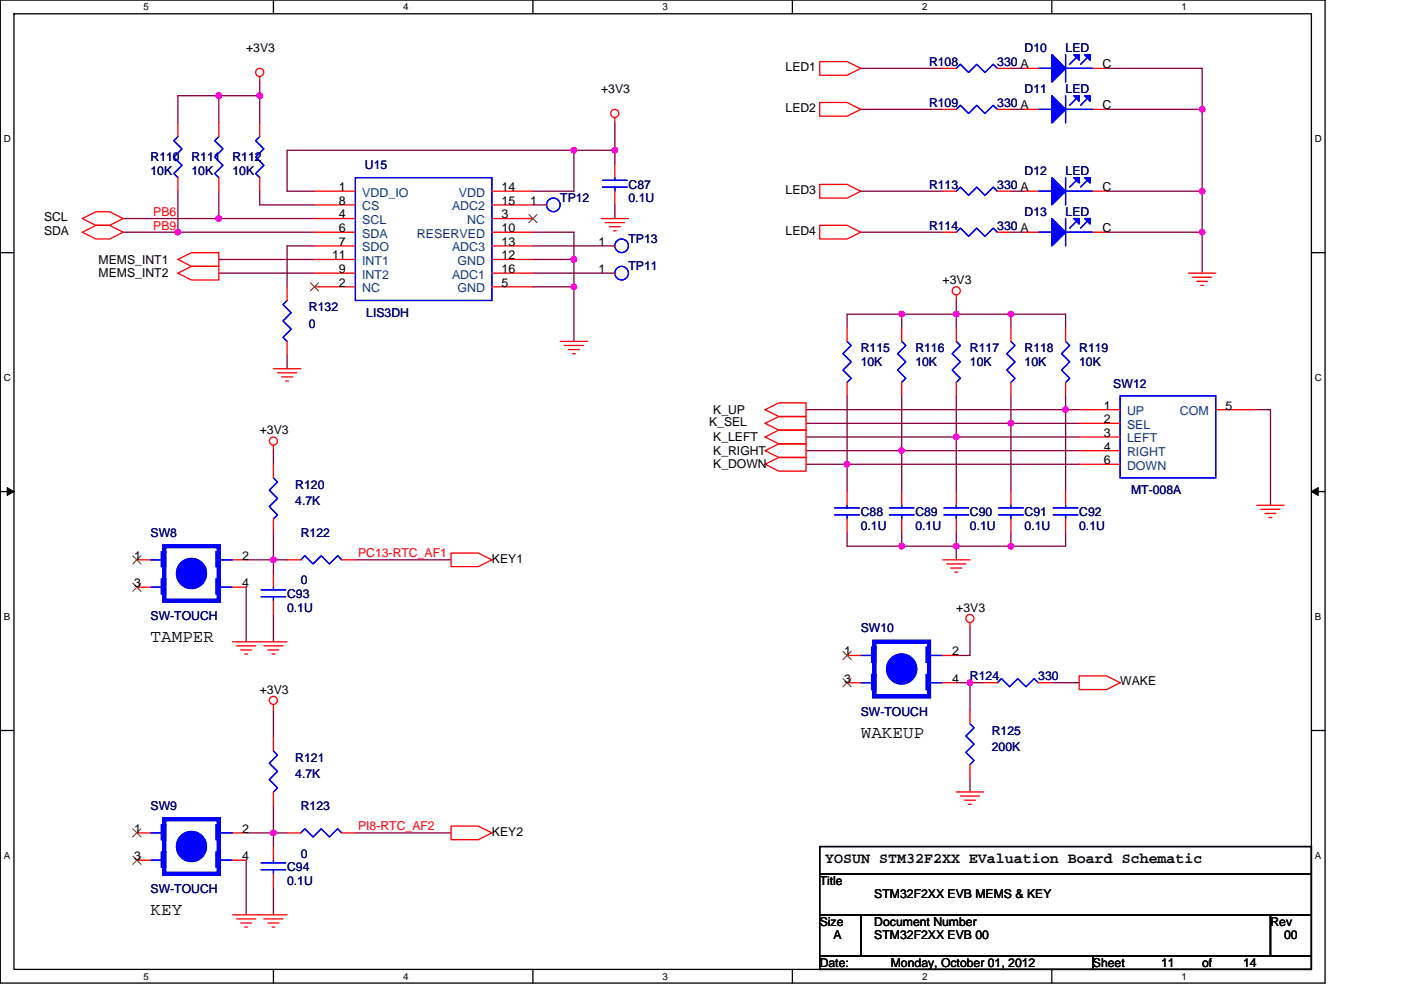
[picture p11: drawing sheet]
<svg xmlns="http://www.w3.org/2000/svg" width="297mm" height="210mm" viewBox="0 0 297 210" stroke-linecap="round" stroke-linejoin="round" font-family="sans-serif">
<path d="M.1 0h280.8v208.5h-280.8zM3 2.9h275v202.7h-275z" fill="none" stroke="#000" stroke-width=".28"/>
<g fill="#fff">
<path d="M30.5 .3h1.1v2.3h-1.1z"/>
<path d="M30.5 205.9h1.1v2.3h-1.1z"/>
</g>
<path d="M58 0v2.9M58 205.6v2.9" fill="none" stroke="#000" stroke-width=".28"/>
<g fill="#fff">
<path d="M85.5 .3h1.1v2.3h-1.1z"/>
<path d="M85.5 205.9h1.1v2.3h-1.1z"/>
</g>
<path d="M113 0v2.9M113 205.6v2.9" fill="none" stroke="#000" stroke-width=".28"/>
<g fill="#fff">
<path d="M140.5 .3h1.1v2.3h-1.1z"/>
<path d="M140.5 205.9h1.1v2.3h-1.1z"/>
</g>
<path d="M168 0v2.9M168 205.6v2.9" fill="none" stroke="#000" stroke-width=".28"/>
<g fill="#fff">
<path d="M195.5 .3h1.2v2.3h-1.2z"/>
<path d="M195.5 205.9h1.2v2.3h-1.2z"/>
</g>
<path d="M223 0v2.9M223 205.6v2.9" fill="none" stroke="#000" stroke-width=".28"/>
<g fill="#fff">
<path d="M250.5 .3h1.2v2.3h-1.2z"/>
<path d="M250.5 205.9h1.2v2.3h-1.2z"/>
<path d="M.8 28.3h1.5v2.3h-1.5z"/>
<path d="M278.8 28.3h1.5v2.3h-1.5z"/>
<path d="M.8 78.9h1.5v2.3h-1.5z"/>
<path d="M278.8 78.9h1.5v2.3h-1.5z"/>
</g>
<path d="M.1 53.6h2.9M278 53.6h2.9" fill="none" stroke="#000" stroke-width=".28"/>
<g fill="#fff">
<path d="M.8 129.6h1.4v2.3h-1.4z"/>
<path d="M278.8 129.6h1.4v2.3h-1.4z"/>
</g>
<path d="M.1 104.3h2.9M278 104.3h2.9" fill="none" stroke="#000" stroke-width=".28"/>
<path d="M1.5 103.4l1.5 .9-1.5 .8zM278 104.3l1.5-.9v1.7z" fill="#000" stroke="#000" stroke-width=".21"/>
<g fill="#fff">
<path d="M.8 180.3h1.4v2.3h-1.4z"/>
<path d="M278.8 180.3h1.4v2.3h-1.4z"/>
</g>
<path d="M.1 154.9h2.9M278 154.9h2.9M173.8 179.6h104.2v5.7h-104.2zM173.8 194h8.7v8.7h-8.7zM173.8 185.3h104.2v8.7h-104.2zM182.5 194h86.9v8.7h-86.9zM269.4 194h8.6v8.7h-8.6zM173.8 202.7h57.9v2.9h-57.9zM231.7 202.7h46.3v2.9h-46.3z" fill="none" stroke="#000" stroke-width=".28"/>
<g fill="none" stroke="#800040" stroke-width=".28">
<path d="M55.1 17.4v2.9M182.5 14.5h17.4M214.3 14.5h2.9M234.6 14.5h20.3v8.7M46.4 20.3h-8.7v5.8M46.4 20.3v5.8M46.4 20.3h8.7M55.1 20.3v5.8M121.7 31.9v8.7h-8.7M121.7 31.9h-60.8v8.7h5.8M121.7 31.9h8.7M130.4 31.9v2.9"/>
<path d="M130.4 26.1v5.8M182.5 23.2h17.4M214.3 23.2h2.9M234.6 23.2h20.3M254.9 23.2v17.4M26.1 46.4h20.3M26.1 49.3h11.6M37.7 49.3h29M37.7 40.6v8.7M46.4 40.6v5.8M46.4 46.4h20.3M46.4 55h20.3"/>
<path d="M46.4 57.9h20.3M55.1 40.6v2.9h11.6M66.7 52.2h-5.8v8.6M113 43.5h2.9M113 49.3h8.7v5.7M113 55h8.7M113 52.2h17.4M113 57.9h17.4M121.7 55v5.8M130.4 43.5v2.9M182.5 40.6h17.4M182.5 49.3h17.4"/>
<path d="M214.3 40.6h2.9M214.3 49.3h2.9M234.6 40.6h20.3M234.6 49.3h20.3M254.9 49.3v8.6M254.9 40.6v8.7M60.9 75.3v2.9M113 60.8h8.7M121.7 60.8v11.6M191.2 66.6v2.9M191.2 66.6h11.6M191.2 66.6h-11.6v2.9"/>
<path d="M202.8 66.6v2.9M202.8 63.7v2.9M202.8 66.6h11.5M214.3 66.6v2.9M214.3 66.6h11.6v2.9M58 95.6v2.9M170.9 95.6h20.3M170.9 92.7h31.9M170.9 89.8h43.4M170.9 86.9h55M170.9 98.5h8.7M179.6 98.5h49.2"/>
<path d="M179.6 98.5v5.8M179.6 84v14.5M191.2 95.6h37.6M191.2 95.6v8.7M191.2 84v11.6M202.8 92.7v11.6M202.8 92.7h26M202.8 84v8.7M214.3 89.8h14.5M214.3 89.8v14.5M214.3 84v5.8M225.9 86.9h2.9"/>
<path d="M225.9 86.9v17.4M225.9 84v2.9M266.5 86.9h2.9v20.3M52.2 118.7h5.8M58 112.9v5.8M58 118.7v2.9M58 118.7h2.9M75.4 118.7h20.2M179.6 112.9v2.9h11.6M191.2 112.9v2.9M191.2 115.8h11.6M202.8 112.9v2.9"/>
<path d="M202.8 115.8v2.9M202.8 115.8h11.5M214.3 112.9v2.9M225.9 112.9v2.9h-11.6M52.2 124.5v11.6M58 130.3v5.8M205.7 133.2v5.8h-2.9M58 150.6v5.8M202.8 144.8h2.9M205.7 144.8h2.9M205.7 144.8v5.8M223 144.8h5.8"/>
<path d="M52.2 176.7h5.8M58 176.7v2.9M58 170.9v5.8M58 176.7h2.9M75.4 176.7h20.2M205.7 165.1v2.9M52.2 182.5v11.5M58 188.2v5.8"/>
</g>
<g fill="#f0f" stroke="#f0f" stroke-width=".28">
<circle cx="46.4" cy="46.3" r=".57"/>
<circle cx="37.7" cy="49.2" r=".57"/>
<circle cx="121.7" cy="60.8" r=".57"/>
<circle cx="130.4" cy="31.9" r=".57"/>
<circle cx="121.7" cy="31.9" r=".57"/>
<circle cx="55.1" cy="20.3" r=".57"/>
<circle cx="121.7" cy="55" r=".57"/>
<circle cx="58" cy="118.7" r=".57"/>
<circle cx="58" cy="176.6" r=".57"/>
<circle cx="205.6" cy="144.8" r=".57"/>
<circle cx="254.9" cy="49.2" r=".57"/>
<circle cx="254.9" cy="23.2" r=".57"/>
<circle cx="254.9" cy="40.6" r=".57"/>
<circle cx="46.4" cy="20.3" r=".57"/>
<circle cx="225.9" cy="86.9" r=".57"/>
<circle cx="214.3" cy="89.8" r=".57"/>
<circle cx="202.8" cy="92.7" r=".57"/>
<circle cx="191.2" cy="95.6" r=".57"/>
<circle cx="179.6" cy="98.5" r=".57"/>
<circle cx="214.3" cy="66.6" r=".57"/>
<circle cx="191.2" cy="66.6" r=".57"/>
<circle cx="214.3" cy="115.8" r=".57"/>
<circle cx="202.8" cy="115.8" r=".57"/>
<circle cx="191.2" cy="115.8" r=".57"/>
<circle cx="202.8" cy="66.6" r=".57"/>
</g>
<g fill="none" stroke="#f00" stroke-width=".28">
<path d="M55.1 16.2v1.2M173.8 13.1h5.8l2.9 1.4-2.9 1.5h-5.8zM199.9 14.5h2.9M211.5 14.5h2.8M217.2 14.5h2.9M231.7 14.5h2.9M37.7 26.1v2.9M37.7 37.7v2.9M46.4 26.1v2.9M46.4 37.7v2.9M55.1 26.1v2.9M55.1 37.7v2.9"/>
<path d="M130.4 24.9v1.2M130.4 34.8v2.9M173.8 21.7h5.8l2.9 1.5-2.9 1.4h-5.8zM173.8 39.1h5.8l2.9 1.5-2.9 1.4h-5.8zM199.9 23.2h2.9M211.5 23.2h2.8M217.2 23.2h2.9M231.7 23.2h2.9M17.4 49.3l2.9-1.5h2.9l2.9 1.5-2.9 1.4h-2.9zM17.4 46.4l2.9-1.5h2.9l2.9 1.5-2.9 1.4h-2.9zM37.7 55l2.9-1.4h5.8v2.9h-5.8zM37.7 57.9l2.9-1.4h5.8v2.9h-5.8z"/>
<path d="M66.7 40.6h8.7M66.7 46.4h8.7M66.7 49.3h8.7M66.7 52.2h8.7M66.7 43.5h8.7M66.7 57.9h8.7M66.7 55h8.7M104.3 40.6h8.7M104.3 46.4h8.7M104.3 49.3h8.7M104.3 52.2h8.7M104.3 43.5h8.7"/>
<path d="M104.3 57.9h8.7M104.3 55h8.7M115.9 43.5h.1M127.5 46.4h5.8M128.3 47.2h4.1M129.2 48.1h2.3M130.1 49h.6M130.4 52.2h.1M130.4 57.9h.1M130.4 40.6v2.9M173.8 47.8h5.8l2.9 1.5-2.9 1.4h-5.8zM199.9 40.6h2.9"/>
<path d="M199.9 49.3h2.9M211.5 40.6h2.8M211.5 49.3h2.8M217.2 40.6h2.9M217.2 49.3h2.9M231.7 40.6h2.9M231.7 49.3h2.9M252 57.9h5.8M252.9 58.8h4M253.7 59.7h2.3M58 78.2h5.8M58.8 79.1h4.1"/>
<path d="M59.7 79.9h2.3M60.9 60.8v2.9M60.9 72.4v2.9M66.7 60.8h8.7M104.3 60.8h8.7M118.8 72.4h5.8M119.7 73.3h4M120.5 74.1h2.3M121.4 75h.6M179.6 69.5v2.9M191.2 69.5v2.9M202.8 69.5v2.9"/>
<path d="M202.8 62.6v1.1M214.3 69.5v2.9M225.9 69.5v2.9M254.6 60.5h.6M58 94.4v1.2M58 98.5v2.9M60.6 80.8h.6M162.2 86.9l2.9-1.5h5.8v2.9h-5.8zM162.2 92.7l2.9-1.5h5.8v2.9h-5.8zM162.2 95.6l2.9-1.5h5.8v2.9h-5.8zM162.2 89.8l2.9-1.5h5.8v2.9h-5.8zM162.2 98.5l2.9-1.5h5.8v2.9h-5.8z"/>
<path d="M179.6 81.1v2.9M191.2 81.1v2.9M202.8 81.1v2.9M214.3 81.1v2.9M225.9 81.1v2.9M228.8 86.9h8.7M228.8 89.8h8.7M228.8 92.7h8.7M228.8 95.6h8.7M228.8 98.5h8.7M257.8 86.9h8.7M29 118.7h2.9"/>
<path d="M49.3 118.7h2.9M58 110.1v2.8M60.9 118.7h2.9M72.5 118.7h2.9M95.6 117.3h5.8l2.9 1.4-2.9 1.5h-5.8zM179.6 104.3v2.9M179.6 110.1v2.8M191.2 104.3v2.9M191.2 110.1v2.8M199.9 118.7h5.8M200.7 119.6h4.1M202.8 104.3v2.9"/>
<path d="M202.8 110.1v2.8M214.3 104.3v2.9M214.3 110.1v2.8M225.9 104.3v2.9M225.9 110.1v2.8M266.5 107.2h5.7M267.3 108h4.1M268.2 108.9h2.3M269.1 109.8h.5M29 124.5h2.9M49.3 136.1h11.6M49.3 124.5h2.9"/>
<path d="M50.2 137h4M51 137.9h2.3M51.9 138.7h.6M55.9 137h4.1M56.8 137.9h2.3M57.7 138.7h.6M58 121.6v2.9M58 127.4v2.9M179.6 139h2.9M199.9 139h2.9M201.6 120.5h2.3M202.5 121.3h.5"/>
<path d="M205.7 132.1v1.1M58 149.4v1.2M58 156.4v2.9M179.6 144.8h2.9M199.9 144.8h2.9M205.7 150.6v2.9M208.6 144.8h2.9M220.1 144.8h2.9M228.8 143.4h5.8l2.9 1.4-2.9 1.5h-5.8zM29 176.7h2.9M49.3 176.7h2.9M58 168v2.9"/>
<path d="M58 179.6v2.9M60.9 176.7h2.9M72.5 176.7h2.9M95.6 175.2h5.8l2.9 1.5-2.9 1.4h-5.8zM202.8 168h5.8M203.6 168.8h4.1M204.5 169.7h2.3M205.4 170.6h.5M205.7 162.2v2.9M29 182.5h2.9M49.3 182.5h2.9M50.2 194.9h4"/>
<path d="M51 195.8h2.3M51.9 196.6h.6M55.9 194.9h4.1M56.8 195.8h2.3M57.7 196.6h.6M58 185.3v2.9M60.9 194h-11.6"/>
<circle cx="55.1" cy="15.4" r=".86"/>
<circle cx="130.4" cy="24.1" r=".86"/>
<circle cx="202.7" cy="61.7" r=".86"/>
<circle cx="58" cy="93.5" r=".86"/>
<circle cx="205.6" cy="131.2" r=".86"/>
<circle cx="58" cy="148.6" r=".86"/>
</g>
<g fill="none" stroke="#00f" stroke-width=".28">
<path d="M202.8 14.5l.8-.9 1.8 1.8 1.7-1.8 1.7 1.8 1.8-1.8 .9 .9M220.1 14.5h2.9M225.9 11.6v5.8M225.9 14.5h5.8M228.2 12.2l-1.4 1.4M230.5 12.2l-1.4 1.4M37.7 29l-.9 .8 1.8 1.8-1.8 1.7 1.8 1.8-1.8 1.7 .9 .9M46.4 29l-.9 .8 1.8 1.8-1.8 1.7 1.8 1.8-1.8 1.7 .9 .9M55.1 29l-.9 .8 1.7 1.8-1.7 1.7 1.7 1.8-1.7 1.7 .9 .9M75.4 37.7h28.9v26h-28.9zM127.8 39.7h5.2M127.8 38.2h5.2"/>
<path d="M130.4 37.7v.5M130.4 39.7v.9M202.8 23.2l.8-.9 1.8 1.8 1.7-1.8 1.7 1.8 1.8-1.8 .9 .9M220.1 23.2h2.9M225.9 37.7v5.8M225.9 20.3v5.8M225.9 23.2h5.8M228.2 38.2l-1.4 1.5M228.2 20.9l-1.4 1.4M230.5 38.2l-1.4 1.5M230.5 20.9l-1.4 1.4M202.8 40.6l.8-.9 1.8 1.7 1.7-1.7 1.7 1.7 1.8-1.7 .9 .9"/>
<path d="M202.8 49.3l.8-.9 1.8 1.7 1.7-1.7 1.7 1.7 1.8-1.7 .9 .9M220.1 40.6h2.9M220.1 49.3h2.9M225.9 40.6h5.8M225.9 46.4v5.8M225.9 49.3h5.8M228.2 46.9l-1.4 1.5M230.5 46.9l-1.4 1.5M60.9 63.7l-.9 .9 1.7 1.7-1.7 1.8 1.7 1.7-1.7 1.7 .9 .9M179.6 72.4l.9 .9-1.8 1.7 1.8 1.8-1.8 1.7 1.8 1.7-.9 .9M191.2 72.4l.8 .9-1.7 1.7 1.7 1.8-1.7 1.7 1.7 1.7-.8 .9M202.8 72.4l.8 .9-1.7 1.7 1.7 1.8-1.7 1.7 1.7 1.7-.8 .9"/>
<path d="M214.3 72.4l.9 .9-1.7 1.7 1.7 1.8-1.7 1.7 1.7 1.7-.9 .9M225.9 72.4l.9 .9-1.7 1.7 1.7 1.8-1.7 1.7 1.7 1.7-.9 .9M237.5 84h20.3v17.4h-20.3zM31.9 118.7h2.9M46.4 118.7h2.9M58 101.4l.8 .8-1.7 1.8 1.7 1.7-1.7 1.7 1.7 1.8-.8 .9M63.8 118.7l.8-.8 1.8 1.7 1.7-1.7 1.7 1.7 1.8-1.7 .9 .8M177 109.2h5.2M177 107.7h5.2M179.6 107.2v.5M179.6 109.2v.9M188.6 109.2h5.2"/>
<path d="M188.6 107.7h5.2M191.2 107.2v.5M191.2 109.2v.9M200.1 109.2h5.3M200.1 107.7h5.3M202.8 107.2v.5M202.8 109.2v.9M211.7 109.2h5.3M211.7 107.7h5.3M214.3 107.2v.5M214.3 109.2v.9M223.3 109.2h5.2"/>
<path d="M223.3 107.7h5.2M225.9 107.2v.5M225.9 109.2v.9M31.9 124.5h2.9M46.4 124.5h2.9M55.4 126.6h5.2M55.4 125.1h5.2M58 124.5v.6M58 126.6v.8M182.5 139h2.9M197 139h2.9M58 159.3l.8 .8-1.7 1.8 1.7 1.7-1.7 1.8 1.7 1.7-.8 .9"/>
<path d="M182.5 144.8h2.9M197 144.8h2.9M205.7 153.5l.8 .9-1.7 1.7 1.7 1.7-1.7 1.8 1.7 1.7-.8 .9M211.5 144.8l.8-.9 1.8 1.8 1.7-1.8 1.7 1.8 1.8-1.8 .8 .9M31.9 176.7h2.9M46.4 176.7h2.9M63.8 176.7l.8-.9 1.8 1.7 1.7-1.7 1.7 1.7 1.8-1.7 .9 .9M31.9 182.5h2.9M46.4 182.5h2.9M55.4 184.5h5.2M55.4 183h5.2M58 182.5v.5"/>
<path d="M58 184.5v.8"/>
<circle cx="117.3" cy="43.5" r="1.44"/>
<circle cx="131.8" cy="57.9" r="1.44"/>
<circle cx="131.8" cy="52.1" r="1.44"/>
</g>
<g fill="#00f" stroke="#00f" stroke-width=".87">
<circle cx="40.6" cy="121.6" r="2.88"/>
<circle cx="40.6" cy="179.5" r="2.88"/>
<circle cx="191.2" cy="141.9" r="2.89"/>
</g>
<path d="M34.8 115.8h11.6v11.6h-11.6zM185.4 136.1h11.6v11.6h-11.6zM34.8 173.8h11.6v11.5h-11.6z" fill="none" stroke="#00f" stroke-width=".87"/>
<g fill="#00f" stroke="#00f" stroke-width=".28">
<path d="M34.2 117v3.2h.9v-3.2z" fill-rule="evenodd"/>
<path d="M34.2 122.8v3.2h.9v-3.2z" fill-rule="evenodd"/>
<path d="M45.8 117v3.2h.9v-3.2z" fill-rule="evenodd"/>
<path d="M45.8 122.8v3.2h.9v-3.2z" fill-rule="evenodd"/>
<path d="M34.2 117v3.2h.9v-3.2z" fill-rule="evenodd"/>
<path d="M34.2 122.8v3.2h.9v-3.2z" fill-rule="evenodd"/>
<path d="M45.8 117v3.2h.9v-3.2z" fill-rule="evenodd"/>
<path d="M45.8 122.8v3.2h.9v-3.2z" fill-rule="evenodd"/>
<path d="M34.2 174.9v3.2h.9v-3.2z" fill-rule="evenodd"/>
<path d="M34.2 180.7v3.2h.9v-3.2z" fill-rule="evenodd"/>
<path d="M45.8 174.9v3.2h.9v-3.2z" fill-rule="evenodd"/>
<path d="M45.8 180.7v3.2h.9v-3.2z" fill-rule="evenodd"/>
<path d="M34.2 174.9v3.2h.9v-3.2z" fill-rule="evenodd"/>
<path d="M34.2 180.7v3.2h.9v-3.2z" fill-rule="evenodd"/>
<path d="M45.8 174.9v3.2h.9v-3.2z" fill-rule="evenodd"/>
<path d="M45.8 180.7v3.2h.9v-3.2z" fill-rule="evenodd"/>
<path d="M184.8 137.3v3.2h.9v-3.2z" fill-rule="evenodd"/>
<path d="M184.8 143.1v3.2h.9v-3.2z" fill-rule="evenodd"/>
<path d="M196.4 137.3v3.2h.8v-3.2z" fill-rule="evenodd"/>
<path d="M196.4 143.1v3.2h.8v-3.2z" fill-rule="evenodd"/>
<path d="M184.8 137.3v3.2h.9v-3.2z" fill-rule="evenodd"/>
<path d="M184.8 143.1v3.2h.9v-3.2z" fill-rule="evenodd"/>
<path d="M196.4 137.3v3.2h.8v-3.2z" fill-rule="evenodd"/>
<path d="M196.4 143.1v3.2h.8v-3.2z" fill-rule="evenodd"/>
<path d="M223 37.7l2.9 2.9-2.9 2.9z" fill-rule="evenodd"/>
<path d="M227.7 37.7h1.1v1.1z" fill-rule="evenodd"/>
<path d="M230 37.7h1.1v1.1z" fill-rule="evenodd"/>
<path d="M223 37.7l2.9 2.9-2.9 2.9z" fill-rule="evenodd"/>
<path d="M227.7 37.7h1.1v1.1z" fill-rule="evenodd"/>
<path d="M230 37.7h1.1v1.1z" fill-rule="evenodd"/>
<path d="M223 11.6l2.9 2.9-2.9 2.9z" fill-rule="evenodd"/>
<path d="M227.7 11.6h1.1v1.2z" fill-rule="evenodd"/>
<path d="M230 11.6h1.1v1.2z" fill-rule="evenodd"/>
<path d="M223 11.6l2.9 2.9-2.9 2.9z" fill-rule="evenodd"/>
<path d="M227.7 11.6h1.1v1.2z" fill-rule="evenodd"/>
<path d="M230 11.6h1.1v1.2z" fill-rule="evenodd"/>
<path d="M223 46.4l2.9 2.9-2.9 2.9z" fill-rule="evenodd"/>
<path d="M227.7 46.4h1.1v1.1z" fill-rule="evenodd"/>
<path d="M230 46.4h1.1v1.1z" fill-rule="evenodd"/>
<path d="M223 46.4l2.9 2.9-2.9 2.9z" fill-rule="evenodd"/>
<path d="M227.7 46.4h1.1v1.1z" fill-rule="evenodd"/>
<path d="M230 46.4h1.1v1.1z" fill-rule="evenodd"/>
<path d="M223 20.3l2.9 2.9-2.9 2.9z" fill-rule="evenodd"/>
<path d="M227.7 20.3h1.1v1.2z" fill-rule="evenodd"/>
<path d="M230 20.3h1.1v1.2z" fill-rule="evenodd"/>
<path d="M223 20.3l2.9 2.9-2.9 2.9z" fill-rule="evenodd"/>
<path d="M227.7 20.3h1.1v1.2z" fill-rule="evenodd"/>
<path d="M230 20.3h1.1v1.2z" fill-rule="evenodd"/>
</g>
<g fill="none" stroke="#804000" stroke-width=".21">
<path d="M65.8 60l1.8 1.7M67.5 60l-1.7 1.7M112.1 45.5l1.8 1.7M113.9 45.5l-1.8 1.7M28.1 117.9l1.8 1.7M29.9 117.9l-1.8 1.7M28.1 123.7l1.8 1.7M29.9 123.7l-1.8 1.7M178.7 138.2l1.8 1.7M180.5 138.2l-1.8 1.7M178.7 143.9l1.8 1.8M180.5 143.9l-1.8 1.8"/>
<path d="M28.1 175.8l1.8 1.7M29.9 175.8l-1.8 1.7M28.1 181.6l1.8 1.7M29.9 181.6l-1.8 1.7"/>
</g>
<g font-size="3.7">
<text x="31.9" y="136.2">TAMPER</text>
<text x="182.5" y="156.5">WAKEUP</text>
<text x="31.9" y="194.1">KEY</text>
</g>
<text font-size="3.2" x="175" y="183.1">YOSUN STM32F2XX EValuation Board Schematic</text>
<g font-size="2.6">
<text x="52.2" y="11">+3V3</text>
<text x="166.6" y="15.1">LED1</text>
<text x="233.7" y="14.5">C</text>
<text x="127.5" y="19.7">+3V3</text>
<text x="166.6" y="23.8">LED2</text>
<text x="233.7" y="23.2">C</text>
<text x="71.9" y="40.5">1</text>
<text x="106.3" y="40.5">14</text>
<text x="166.6" y="41.1">LED3</text>
<text x="233.7" y="40.5">C</text>
<text x="9.3" y="46.9">SCL</text>
<text x="71.9" y="46.3">4</text>
<text x="71.9" y="43.4">8</text>
<text x="106.3" y="46.3">3</text>
<text x="106.3" y="43.4">15</text>
<text x="112.4" y="43.4">1</text>
<text x="9.3" y="49.8">SDA</text>
<text x="71.9" y="49.2">6</text>
<text x="71.9" y="52.1">7</text>
<text x="106.3" y="49.2">10</text>
<text x="106.3" y="52.1">13</text>
<text x="126.9" y="52.1">1</text>
<text x="166.6" y="49.8">LED4</text>
<text x="233.7" y="49.2">C</text>
<text x="20.9" y="55.9">MEMS_INT1</text>
<text x="20.9" y="58.8">MEMS_INT2</text>
<text x="70.4" y="55">11</text>
<text x="71.9" y="57.9">9</text>
<text x="106.3" y="57.9">16</text>
<text x="106.3" y="55">12</text>
<text x="126.9" y="57.9">1</text>
<text x="71.9" y="60.8">2</text>
<text x="106.3" y="60.8">5</text>
<text x="199.9" y="60.3">+3V3</text>
<text x="151.2" y="87.8">K_UP</text>
<text x="234" y="86.9">1</text>
<text x="234" y="89.8">2</text>
<text x="259.8" y="86.9">5</text>
<text x="55.1" y="92.1">+3V3</text>
<text x="150.3" y="90.4">K_SEL</text>
<text x="151.2" y="93.6">K_LEFT</text>
<text x="234" y="92.7">3</text>
<text x="234" y="95.6">4</text>
<text x="151.2" y="96.5">K_RIGHT</text>
<text x="151.2" y="99.4">K_DOWN</text>
<text x="234" y="98.4">6</text>
<text x="28.4" y="118.7">1</text>
<text x="51.3" y="118.7">2</text>
<text x="104.3" y="119.3">KEY1</text>
<text x="28.4" y="124.5">3</text>
<text x="51.3" y="124.5">4</text>
<text x="202.8" y="129.8">+3V3</text>
<text x="179" y="139">1</text>
<text x="201.9" y="139">2</text>
<text x="55.1" y="147.1">+3V3</text>
<text x="179" y="144.8">3</text>
<text x="201.9" y="144.8">4</text>
<text x="237.5" y="145.4">WAKE</text>
<text x="28.4" y="176.6">1</text>
<text x="51.3" y="176.6">2</text>
<text x="104.3" y="177.2">KEY2</text>
<text x="28.4" y="182.4">3</text>
<text x="51.3" y="182.4">4</text>
<text x="173.8" y="187.7">Title</text>
<text x="185.4" y="190.6">STM32F2XX EVB MEMS &amp; KEY</text>
<text x="173.8" y="196.4">Size</text>
<text x="185.4" y="196.4">Document Number</text>
<text x="269.4" y="196.4">Rev</text>
<text x="176.7" y="199.3">A</text>
<text x="185.4" y="199.3">STM32F2XX EVB 00</text>
<text x="272.2" y="199.3">00</text>
<text x="173.8" y="205">Date:</text>
<text x="188.9" y="205">Monday, October 01, 2012</text>
<text x="231.7" y="205">Sheet</text>
<text x="246.2" y="205">11</text>
<text x="254.9" y="205">of</text>
<text x="263.6" y="205">14</text>
</g>
<g font-size="2.6" fill="#000080">
<text x="217.2" y="11">D10</text>
<text x="225.9" y="11">LED</text>
<text x="197" y="13.9">R108</text>
<text x="211.5" y="13.9">330 A</text>
<text x="197" y="22.6">R109</text>
<text x="211.5" y="22.6">330 A</text>
<text x="217.2" y="19.7">D11</text>
<text x="225.9" y="19.7">LED</text>
<text x="31.9" y="34.2">R110</text>
<text x="40.6" y="34.2">R111</text>
<text x="49.3" y="34.2">R112</text>
<text x="77.4" y="35.9">U15</text>
<text x="31.9" y="37.1">10K</text>
<text x="40.6" y="37.1">10K</text>
<text x="49.3" y="37.1">10K</text>
<text x="133.3" y="40">C87</text>
<text x="197" y="40">R113</text>
<text x="211.5" y="40">330 A</text>
<text x="217.2" y="37.1">D12</text>
<text x="225.9" y="37.1">LED</text>
<text x="118.8" y="42.9">TP12</text>
<text x="133.3" y="42.9">0.1U</text>
<text x="217.2" y="45.8">D13</text>
<text x="225.9" y="45.8">LED</text>
<text x="133.3" y="51.6">TP13</text>
<text x="197" y="48.7">R114</text>
<text x="211.5" y="48.7">330 A</text>
<text x="133.3" y="57.4">TP11</text>
<text x="65.5" y="66.1">R132</text>
<text x="65.5" y="69.5">0</text>
<text x="77.7" y="67.2">LIS3DH</text>
<text x="182.5" y="74.7">R115</text>
<text x="182.5" y="77.6">10K</text>
<text x="194.1" y="74.7">R116</text>
<text x="194.1" y="77.6">10K</text>
<text x="205.7" y="74.7">R117</text>
<text x="205.7" y="77.6">10K</text>
<text x="217.2" y="74.7">R118</text>
<text x="217.2" y="77.6">10K</text>
<text x="228.8" y="74.7">R119</text>
<text x="228.8" y="77.6">10K</text>
<text x="236" y="82.3">SW12</text>
<text x="62.6" y="103.7">R120</text>
<text x="62.6" y="107.2">4.7K</text>
<text x="239.8" y="104.9">MT-008A</text>
<text x="31.9" y="113.8">SW8</text>
<text x="63.8" y="113.8">R122</text>
<text x="182.5" y="109.5">C88</text>
<text x="182.5" y="112.4">0.1U</text>
<text x="194.1" y="109.5">C89</text>
<text x="194.1" y="112.4">0.1U</text>
<text x="205.7" y="109.5">C90</text>
<text x="205.7" y="112.4">0.1U</text>
<text x="217.2" y="109.5">C91</text>
<text x="217.2" y="112.4">0.1U</text>
<text x="228.8" y="109.5">C92</text>
<text x="228.8" y="112.4">0.1U</text>
<text x="63.8" y="124">0</text>
<text x="31.9" y="131.5">SW-TOUCH</text>
<text x="60.9" y="126.9">C93</text>
<text x="60.9" y="129.8">0.1U</text>
<text x="182.5" y="134.1">SW10</text>
<text x="205.7" y="144.2">R124</text>
<text x="220.1" y="144.2">330</text>
<text x="182.5" y="151.8">SW-TOUCH</text>
<text x="210.3" y="155.8">R125</text>
<text x="62.6" y="161.6">R121</text>
<text x="210.3" y="159.3">200K</text>
<text x="62.6" y="165.1">4.7K</text>
<text x="31.9" y="171.7">SW9</text>
<text x="63.8" y="171.7">R123</text>
<text x="60.9" y="184.8">C94</text>
<text x="63.8" y="181.9">0</text>
<text x="31.9" y="189.4">SW-TOUCH</text>
<text x="60.9" y="187.7">0.1U</text>
</g>
<g font-size="2.6" fill="#004080">
<text x="76.8" y="41.7">VDD_IO</text>
<text x="97.3" y="41.7">VDD</text>
<text x="76.8" y="47.5">SCL</text>
<text x="76.8" y="44.6">CS</text>
<text x="95.8" y="44.6">ADC2</text>
<text x="99.1" y="47.5">NC</text>
<text x="76.8" y="50.4">SDA</text>
<text x="76.8" y="53.3">SDO</text>
<text x="88.4" y="50.4">RESERVED</text>
<text x="95.8" y="53.3">ADC3</text>
<text x="76.8" y="59.1">INT2</text>
<text x="76.8" y="56.2">INT1</text>
<text x="95.8" y="59.1">ADC1</text>
<text x="97" y="56.2">GND</text>
<text x="76.8" y="62">NC</text>
<text x="97" y="62">GND</text>
<text x="238.9" y="88.1">UP</text>
<text x="250.2" y="88.1">COM</text>
<text x="238.9" y="91">SEL</text>
<text x="238.9" y="93.9">LEFT</text>
<text x="238.9" y="96.8">RIGHT</text>
<text x="238.9" y="99.6">DOWN</text>
</g>
<g font-size="2.6" fill="#f00">
<text x="32.5" y="45.8">PB6</text>
<text x="32.5" y="48.7">PB9</text>
<text x="75.9" y="118.2">PC13-RTC_AF1</text>
<text x="75.9" y="176.1">PI8-RTC_AF2</text>
</g>
<g font-size="2.1">
<text x="30.5" y="2.2">5</text>
<text x="85.5" y="2.2">4</text>
<text x="140.5" y="2.2">3</text>
<text x="195.5" y="2.2">2</text>
<text x="250.5" y="2.2">1</text>
<text x=".8" y="30.1">D</text>
<text x="278.8" y="30.1">D</text>
<text x=".8" y="80.8">C</text>
<text x="278.8" y="80.8">C</text>
<text x=".8" y="131.4">B</text>
<text x="278.8" y="131.4">B</text>
<text x=".8" y="182.1">A</text>
<text x="278.8" y="182.1">A</text>
<text x="30.5" y="207.8">5</text>
<text x="85.5" y="207.8">4</text>
<text x="140.5" y="207.8">3</text>
<text x="195.5" y="207.8">2</text>
<text x="250.5" y="207.8">1</text>
</g>
</svg>
